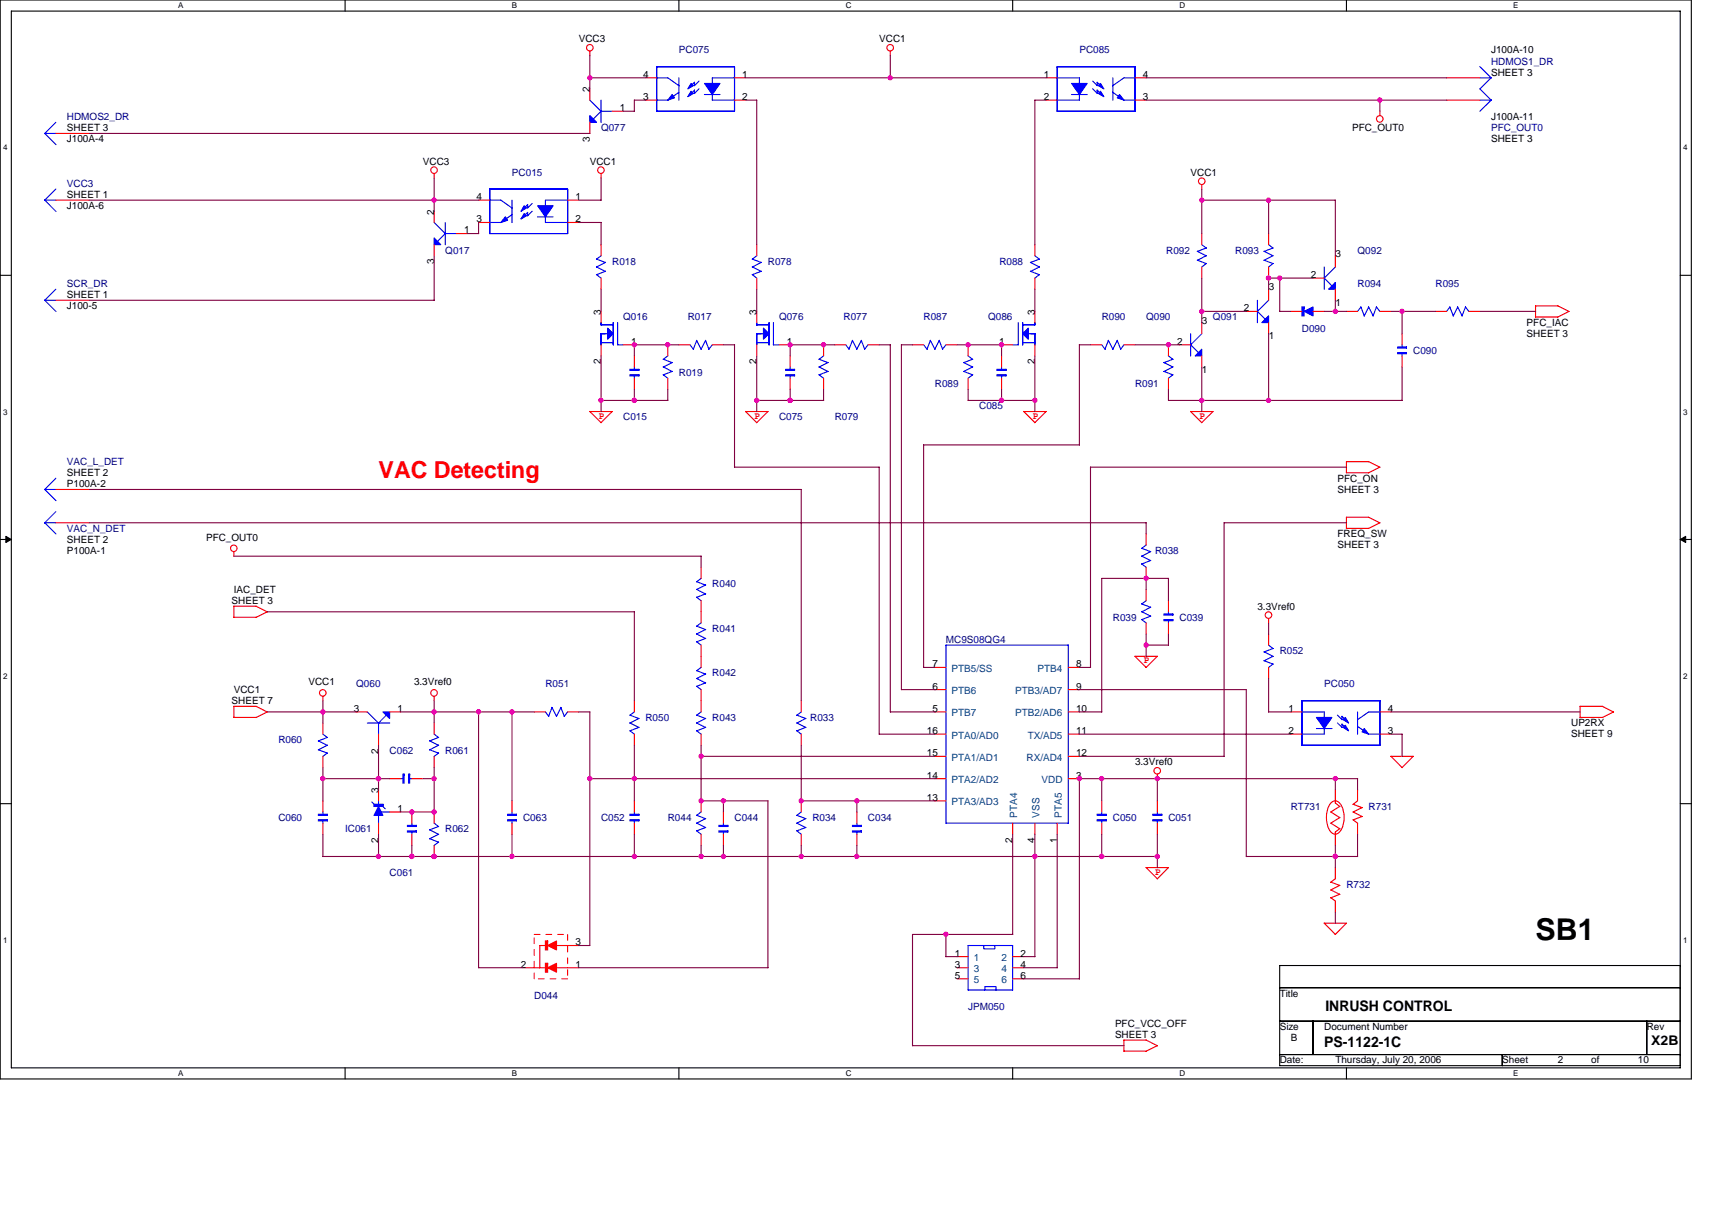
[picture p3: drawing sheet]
<svg xmlns="http://www.w3.org/2000/svg" width="297mm" height="210mm" viewBox="0 0 297 210" stroke-linecap="round" stroke-linejoin="round" font-family="sans-serif">
<path d="M0 0h293.5v187.2h-293.5zM2 1.9h289.5v183.4h-289.5z" fill="none" stroke="#000" stroke-width=".19"/>
<g fill="#fff">
<path d="M30.9 .2h.9v1.6h-.9z"/>
<path d="M30.9 185.5h.9v1.6h-.9z"/>
</g>
<path d="M59.9 0v1.9M59.9 185.3v1.9" fill="none" stroke="#000" stroke-width=".19"/>
<g fill="#fff">
<path d="M88.8 .2h.9v1.6h-.9z"/>
<path d="M88.8 185.5h.9v1.6h-.9z"/>
</g>
<path d="M117.8 0v1.9M117.8 185.3v1.9" fill="none" stroke="#000" stroke-width=".19"/>
<g fill="#fff">
<path d="M146.7 .2h1v1.6h-1z"/>
<path d="M146.7 185.5h1v1.6h-1z"/>
</g>
<path d="M175.7 0v1.9M175.7 185.3v1.9" fill="none" stroke="#000" stroke-width=".19"/>
<g fill="#fff">
<path d="M204.7 .2h1v1.6h-1z"/>
<path d="M204.7 185.5h1v1.6h-1z"/>
</g>
<path d="M233.6 0v1.9M233.6 185.3v1.9" fill="none" stroke="#000" stroke-width=".19"/>
<g fill="#fff">
<path d="M262.6 .2h.9v1.6h-.9z"/>
<path d="M262.6 185.5h.9v1.6h-.9z"/>
<path d="M.5 24.8h.8v1.6h-.8z"/>
<path d="M292 24.8h.8v1.6h-.8z"/>
<path d="M.5 70.7h.8v1.5h-.8z"/>
<path d="M292 70.7h.8v1.5h-.8z"/>
</g>
<path d="M0 47.8h2M291.5 47.8h2" fill="none" stroke="#000" stroke-width=".19"/>
<g fill="#fff">
<path d="M.5 116.5h.8v1.6h-.8z"/>
<path d="M292 116.5h.8v1.6h-.8z"/>
</g>
<path d="M0 93.6h2M291.5 93.6h2" fill="none" stroke="#000" stroke-width=".19"/>
<path d="M1 93.1l1 .5-1 .5zM291.5 93.6l1-.5v1z" fill="#000" stroke="#000" stroke-width=".17"/>
<g fill="#fff">
<path d="M.5 162.4h.8v1.5h-.8z"/>
<path d="M292 162.4h.8v1.5h-.8z"/>
</g>
<path d="M0 139.5h2M291.5 139.5h2M222 167.6h69.5v17.3h-69.5zM222 171.4h69.5M222 177.2h69.5M227.8 177.2v5.8M285.7 177.2v5.8M222 183h69.5M260.6 183v1.9" fill="none" stroke="#000" stroke-width=".19"/>
<g fill="none" stroke="#f00" stroke-width=".19">
<path d="M102.3 8.9v.8M102.3 15.4v2M106.2 19.3h1.9M112 13.5h1.9M112 17.4h1.9M127.4 13.5h2M127.4 17.4h2M154.5 8.9v.8M181.5 13.5h1.9M181.5 17.4h1.9M196.9 13.5h2M196.9 17.4h2"/>
<path d="M239.4 19.3v.8M251 13.5h5.8M251 17.4h5.8M9.7 34.7h5.8M9.7 23.2h5.8M75.3 30.1v.8M75.3 36.7v1.9M83 34.7h2M83 38.6h2M98.5 34.7h1.9M98.5 38.6h1.9M102.3 21.2v2"/>
<path d="M104.3 30.1v.8M208.5 32v.8M9.7 52.1h5.8M75.3 42.5v1.9M79.2 40.5h1.9M104.3 42.5v1.9M104.3 48.3v1.9M104.3 54v2M104.3 59.8v2M108.1 59.8h2M115.9 59.8v2M117.8 59.8h1.9"/>
<path d="M123.6 59.8h1.9M131.3 42.5v1.9M131.3 48.3v1.9M131.3 54v2M131.3 59.8v2M135.2 59.8h1.9M142.9 59.8v2M144.8 59.8h1.9M150.6 59.8h1.9M158.3 59.8h1.9M164.1 59.8h1.9M168 59.8v2"/>
<path d="M173.8 59.8h1.9M179.6 42.5v1.9M179.6 48.3v1.9M179.6 54v2M179.6 59.8v2M189.2 59.8h2M195 59.8h1.9M202.7 59.8v2M204.7 59.8h1.9M208.5 40.5v2M208.5 46.3v2M208.5 56v1.9"/>
<path d="M216.2 54h2M220.1 40.5v2M220.1 46.3v2M220.1 50.2v1.9M220.1 56v1.9M224 54h1.9M227.8 54h2M227.8 48.3h2M231.7 44.4v1.9M231.7 50.2v1.9M233.6 54h1.9M239.4 54h1.9"/>
<path d="M243.3 57.9v1.9M249.1 54h1.9M254.8 54h2M266.4 53.1v1.9h3.9M266.4 53.1h3.9M270.3 53.1l1.9 .9-1.9 1M102.3 71.4h3.9l-1.9 2zM110.1 61.8v1.9M110.1 65.6v2M115.9 65.6v2M131.3 73.3l-1.9-1.9h3.9l-2 2M137.1 61.8v1.9"/>
<path d="M137.1 65.6v2M142.9 65.6v2M168 65.6v2M173.8 61.8v1.9M173.8 65.6v2M181.5 71.4l-1.9 1.9-2-1.9h3.9M202.7 65.6v2M206.6 71.4l1.9 2 2-2h-3.9M208.5 61.8v1.9M243.3 61.8v1.9M9.7 90.7h5.8M9.7 84.9h5.8"/>
<path d="M40.6 95.7v.8M121.6 98.4v2M198.9 92.6v2M198.9 98.4v2M233.6 82h3.9M233.6 91.7h3.9M233.6 89.7v2M233.6 89.8h3.9l1.9 .9M239.4 81.1l-2 1M239.4 90.7l-2 1M239.4 81.1l-1.9-1h-3.9v1.9M44.4 105.2l2 1"/>
<path d="M44.4 105.2h-3.8v1.9h3.8l2-.9M121.6 104.2v3.9M121.6 112v3.8M121.6 119.7v3.8M162.2 119.7h1.9M162.2 115.8h1.9M185.4 119.7h1.9M185.4 115.8h1.9M196.9 113.9l2 1.9M196.9 113.9h3.9M198.9 102.3v1.9M198.9 108.1v1.9"/>
<path d="M200.8 113.9l-2 1.9M202.7 104.2v2M202.7 108.1v1.9M220.1 107.3v.8M220.1 110v2M220.1 115.8v2M40.6 122.6v1.9h3.8M40.6 122.6h3.8M44.4 122.6l2 1M46.4 123.5l-2 1M56 120.8v.8M56 125.5v1.9"/>
<path d="M56 131.3v1.9M56 139v1.9M61.8 123.5h1.9M65.7 127.4v1.9M65.7 137.1v1.9M67.6 123.5h1.9M67.6 135.1h1.9M71.5 135.1h1.9M75.3 120.8v.8M75.3 125.5v1.9M75.3 131.3v1.9M88.8 139v1.9"/>
<path d="M92.7 123.5h1.9M98.5 123.5h1.9M110.1 121.6v1.9M110.1 127.4v1.9M110.1 139v1.9M121.6 127.4v1.9M121.6 139v1.9M139 121.6v1.9M139 127.4v1.9M139 139v1.9M162.2 131.3h1.9M162.2 123.5h1.9"/>
<path d="M162.2 135.1h1.9M162.2 127.4h1.9M162.2 139h1.9M185.4 131.3h1.9M185.4 123.5h1.9M185.4 135.1h1.9M185.4 127.4h1.9M191.2 139v1.9M200.8 134.3v.8M200.8 139v1.9M224 123.5h1.9M224 127.4h1.9"/>
<path d="M230.9 139.4a1.06 1.06 0 0 1 1.1-.4 1.06 1.06 0 0 1 .8 .8 4.6 4.6 0 0 1-.4 4.6 1.05 1.05 0 0 1-1 .3 1.05 1.05 0 0 1-.8-.8 4.7 4.7 0 0 1 .3-4.5zM231.7 137.1v2.3l.8 .6M232.5 139.9l-1.6 1 1.6 1M234.8 139.6l1.5 .6M235.5 137.1v1.9l-.7 .6M239.4 123.5h1.9M239.4 127.4h1.9M241.3 131.2l1.9 2 2-1.9h-3.9M274.1 122.6h3.9l2 1M274.1 122.6v1.9h3.9M279.9 123.5l-1.9 1M56 142.9v1.9"/>
<path d="M65.7 142.9v1.9M67.6 140.9h1.9M71.5 140.9v2M71.5 144.8v1.9M75.3 140.9v2M75.3 146.7v1.9M88.8 142.9v1.9M110.1 142.9v1.9M121.6 144.8v1.9M125.5 140.9v2M125.5 144.8v1.9M139 144.8v1.9"/>
<path d="M148.7 140.9v2M148.7 144.8v1.9M175.7 142.9v1.9M179.6 142.9v1.9M183.4 142.9v1.9M191.2 142.9v1.9M198.8 150.5l2 2 2-1.9h-3.9M200.8 142.9v1.9M230.9 153.1l1.6 .6M230.9 154.4l1.6 .8-1.6 .6 .8 .6M231.7 150.6v1.9l-.8 .6M231.7 156.4v1.9"/>
<path d="M232.4 153.6l-1.5 .9M232.5 141.9l-1.6 1 1.6 .9M232.5 143.8l-.8 .6v2.3M234.8 140.9l1.5 .8M234.8 142.3l.8 .6M235.5 142.9v1.9M236.3 140.1l-1.5 .8M236.3 141.7l-1.5 .6M90.8 167.9h3.8M94.6 164.1h-1l.1 3.9M96.5 164.1h3.9M96.5 167.9h3.9"/>
<path d="M166 167.9h2M166 166h2M166 169.9h2M175.7 167.9h1.9M175.7 166h1.9M175.7 169.9h1.9M229.7 160.2l2 2M229.8 160.2h3.8l-1.9 2M195 182.4h3.9M200.8 181.5l-2 .9M200.8 181.5l-1.9-1h-3.9v1.9"/>
<circle cx="102.3" cy="8.3" r=".57"/>
<circle cx="154.5" cy="8.3" r=".57"/>
<circle cx="75.3" cy="29.5" r=".57"/>
<circle cx="104.3" cy="29.5" r=".57"/>
<circle cx="208.5" cy="31.5" r=".57"/>
<circle cx="239.4" cy="20.6" r=".57"/>
<circle cx="40.6" cy="95.2" r=".57"/>
<circle cx="220.1" cy="106.7" r=".57"/>
<circle cx="56" cy="120.2" r=".57"/>
<circle cx="75.3" cy="120.2" r=".57"/>
<circle cx="200.8" cy="133.8" r=".57"/>
</g>
<g fill="none" stroke="#00f" stroke-width=".19">
<path d="M102.3 17.4l2 1.9M104.3 17.4v3.9M106.2 19.3h-1.9l-1.4 1.4M113.9 13.5h2l1.9 1.4M113.9 19.3h13.5zM113.9 11.6v7.7zM113.9 11.6h13.5zM117.8 16l-1.9 1.4h-2M117.8 13.5v3.9M120.5 15.6l-.8 .8M121.3 15.4l-.8 .8v-.6M121.3 14.1l-.8 .8v-.6l-.8 .7"/>
<path d="M122.2 16.4h2.7M123.6 16.4v1h3.9M127.4 11.6v7.7zM127.5 13.5h-3.9v1M183.4 13.5h3.9v1M183.4 11.6v7.7zM183.4 19.3h13.5zM183.4 11.6h13.5zM185.9 16.4h2.8M187.3 16.4v1h-3.9M189.6 15.4l.8 .8v-.6M189.6 14.1l.8 .8v-.6"/>
<path d="M190.3 15.6l.9 .8M190.3 14.3l.9 .7M193.1 16l1.9 1.4h2M193.1 13.5v3.9M196.9 11.6v7.7zM197 13.5h-2l-1.9 1.4M256.7 11.6l2 1.9M256.7 15.4l2 2h-1.9M256.8 13.5h1.9M258.7 13.5l-1.9 1.9M258.7 17.4l-1.9 1.9M7.7 34.7h2"/>
<path d="M7.7 23.2h2M7.8 34.7l1.9 2M7.8 23.2l1.9 1.9M9.7 32.8l-2 2M9.7 21.2l-2 2M75.3 38.6l2 2M77.3 38.6v3.9M85 34.7h1.9l2 1.4M85 38.6h1.9M85 32.8v7.7zM85 32.8h13.5zM88.8 34.7v3.9"/>
<path d="M88.8 37.3l-1.9 1.3M91.5 36.9v.6M91.6 36.9l-.8 .7M91.6 35.5l-.8 .8M92.3 36.7l-.8 .7M92.3 35.3l-.8 .8v-.6M93.3 37.6h2.7M94.6 37.6v1M94.6 38.6h3.9M98.5 32.8v7.7zM98.5 34.7h-3.9v1M9.7 50.2l-2 1.9"/>
<path d="M9.7 52.1h-1.9l1.9 2M79.2 40.5h-1.9l-1.4 1.4M85 40.5h13.5zM103.5 45l1.6 .5-1.6 .8 1.5 .8M103.5 47.6l.8 .7M104.3 59.5h2.1M104.3 56.4h2.1M104.3 56v.4M104.3 44.4l-.8 .6M105.1 47.1l-1.6 .6M105.4 57.9h-1.1v2M106.4 56v3.9"/>
<path d="M107.1 59.8h1M107.2 56v3.8M119.7 59.8l.6 .8M120.9 59.1l.7 1.5M120.9 59.1l-.6 1.5M122.4 59.1l.6 1.5M122.4 59.1l-.8 1.5M123.6 59.8l-.6 .8M130.5 45l1.6 .5-1.6 .8 1.6 .8M130.5 47.6l.8 .7M131.3 57.9h1.2M131.3 59.5h2.1"/>
<path d="M131.3 56.4h2.2M131.3 56v.4M131.3 57.9v2M131.3 44.4l-.8 .6M132.1 47.1l-1.6 .6M133.4 56v3.9M134.2 59.8h1M134.2 56v3.8M146.7 59.8l.6 .8M147.9 59.1l.8 1.5M147.9 59.1l-.6 1.5M149.4 59.1l.6 1.5"/>
<path d="M149.5 59.1l-.8 1.5M150.6 59.8l-.6 .8M160.2 59.8l.7 .8M161.4 59.1l.8 1.5M161.4 59.1l-.6 1.5M163 59.1l.6 1.5M163 59.1l-.8 1.5M164.1 59.8l-.6 .8M175.7 59.8h1M176.7 56v3.8M177.4 56.4h2.2M177.4 56v3.9"/>
<path d="M177.4 59.5h2.2M178.4 57.9h1.2M178.8 45.5l1.6 .8-1.6 .8M178.8 47.1l1.5 .6M179.5 44.4l.8 .6M179.6 56v.4M179.6 57.9v2M180.4 47.6l-.8 .7M180.4 45l-1.6 .6M191.2 59.8l.5 .8M192.3 59.1l.8 1.5M192.3 59.1l-.6 1.5"/>
<path d="M193.8 59.1l.7 1.5M193.9 59.1l-.8 1.5M195 59.8l-.6 .8M206.6 59.8l1.4 1.4M206.6 57.9v3.9M207.7 43.6l1.6 .8M208.5 42.4l.8 .7M208.5 57.9l-1.9 2M209.3 44.4l-1.6 .8 1.6 .5M209.3 45.7l-.8 .6M209.3 43l-1.6 .6M218.2 54l1.3 1.4"/>
<path d="M218.2 52.1v3.9M219.3 43.6l1.6 .8-1.6 .8 1.6 .5M220.1 42.4l.8 .7M220.1 52.1l-2 2M220.9 45.7l-.8 .6M220.9 43l-1.6 .6M229.8 48.3l1.3 1.3M229.8 46.3v3.9M231.7 46.3l-2 2M236.1 53.3l.6 1.5 .8-1.5M236.1 53.3l-.6 .8M237.4 53.3l.8 1.5"/>
<path d="M238.8 53.3l.6 .7M238.8 53.3l-.6 1.5M243.3 59.8v.4M251.5 53.3l.6 1.5 .8-1.5M251.6 53.3l-.6 .8M252.9 53.3l.8 1.5 .6-1.5 .5 .7M110.1 63.7v.4M110.1 65.2v.4M115.1 65l.8 .6M115.1 62.3l1.5 .6M115.9 61.7l-.8 .7M116.6 62.9l-1.5 .8 1.5 .8-1.5 .5"/>
<path d="M137.1 63.7v.4M137.1 65.2v.4M142.1 65l.8 .6M142.1 62.3l1.6 .6M142.9 61.7l-.8 .7M143.7 62.9l-1.6 .8 1.6 .8-1.6 .5M167.2 62.9l1.6 .8-1.6 .8M167.2 64.5l1.6 .5M168 61.7l.8 .7M168.8 65l-.8 .6M168.8 62.3l-1.6 .6M173.8 63.7v.4"/>
<path d="M173.8 65.2v.4M201.9 64.5l1.6 .5M201.9 62.9l1.6 .8M202.7 61.7l.8 .7M203.5 63.7l-1.6 .8M203.5 65l-.8 .6M203.5 62.3l-1.6 .6M243.3 61.4v.4M9.7 88.8l-2 1.9M9.7 90.7h-1.9l1.9 2M9.7 83l-2 2M9.7 84.9h-1.9l1.9 2"/>
<path d="M198.1 96.5l1.5 .8M198.1 97.9l.8 .5M198.1 95.1l1.6 .6-1.6 .8M198.9 94.6l-.8 .6M199.7 97.3l-1.6 .6M120.9 117.7l1.5 .8M120.9 119.1l.7 .6M120.9 116.4l1.5 .6M120.9 110l1.5 .8M120.9 111.4l.7 .6M120.9 108.6l1.5 .7M120.9 102.3l1.5 .8"/>
<path d="M120.9 103.6l.7 .6M120.9 100.9l1.5 .6M121.7 115.8l-.8 .6M121.7 108.1l-.8 .6M121.7 100.4l-.8 .6M122.4 118.5l-1.5 .6M122.4 117l-1.5 .8M122.4 110.8l-1.5 .6M122.4 109.2l-1.5 .8M122.4 103.1l-1.5 .6M122.4 101.5l-1.5 .8M164.1 112h21.3v30.9h-21.3z"/>
<path d="M198.1 106.2l1.5 .7-1.5 .6M198.1 107.5l.8 .6M198.1 104.8l1.5 .6M198.9 104.2l-.8 .6M199.7 105.4l-1.6 .8M202.7 106.2v.4M202.7 107.7v.4M219.3 114.7l1.6 .5-.8 .6M220.1 112l.8 .5-1.6 .6 1.6 .8-1.6 .8M55.2 128.6l1.6 .7M55.2 130.1l1.6 .6M56 127.4l.8 .6"/>
<path d="M56.8 128l-1.6 .6M56.8 129.3l-1.6 .8M56.8 130.7l-.8 .6M63.7 123.5l2 2M63.7 125.5h3.9M64.5 139.2l.6 .6M65.7 139v.6M66.2 139.8l.6 .6M67 124.1l-1.3 1.4v1.9M69.5 135.1h.4M71.1 135.1h.4M74.5 128.6l1.6 .7"/>
<path d="M74.5 130.1l1.6 .6M75.3 127.4l.8 .6M76.1 128l-1.6 .6M76.1 129.3l-1.6 .8M76.1 130.7l-.8 .6M94.6 123.5l.6 .8M97.3 122.7l.6 1.6 .6-.8M97.3 122.8l-.8 1.5-.7-1.6-.6 1.6M109.3 125.5l1.5 .7M109.3 126.8l.8 .6M109.3 124.1l1.5 .6M110.1 123.5l-.8 .6"/>
<path d="M110.9 126.2l-1.6 .6M110.9 124.7l-1.6 .8M120.9 125.5l1.5 .7M120.9 126.8l.7 .6M120.9 124.1l1.5 .6M121.7 123.5l-.8 .6M122.4 126.2l-1.5 .6M122.4 124.7l-1.5 .8M138.2 125.5l1.6 .7M138.2 126.8l.8 .6M138.2 124.1l1.6 .6M139 123.5l-.7 .6"/>
<path d="M139.8 126.2l-1.5 .6M139.8 124.7l-1.5 .8M225.9 123.5h3.9v1M225.9 127.4h3.9M225.9 121.6v7.7zM225.9 129.3h13.5zM225.9 121.6h13.5zM228.4 126.4h2.7M229.8 126.4v1M232 125.5l.9 .7M232 124.1l.9 .8M232.8 124.3l.8 .8"/>
<path d="M232.9 124.3v.6M232.9 126.3v-.6l.7 .7M235.5 126l2 1.4M235.5 123.5v3.9M237.5 127.4h1.9M239.4 121.6v7.7zM239.4 123.5h-1.9l-2 1.4M56 140.9v.4M56 142.4v.5M65.7 141.5v1.4M66.1 140.9h1.5M71.5 142.9v.4"/>
<path d="M71.5 144.4v.4M74.5 144l1.6 .8M74.5 145.5l1.6 .7M75.3 142.9l.8 .5M76.1 143.4l-1.6 .6M76.1 144.8l-1.6 .8M76.1 146.1l-.8 .6M88.8 140.9v.4M88.8 142.4v.5M110.1 140.9v.4M110.1 142.4v.5M120.9 142.8l1.5 .8"/>
<path d="M120.9 144.2l.7 .6M120.9 141.5l1.5 .6M121.7 140.9l-.8 .6M122.4 143.6l-1.5 .6M122.4 142l-1.5 .9M125.5 142.9v.4M125.5 144.4v.4M139 140.9l-.7 .6 1.5 .6M139.8 142l-1.6 .8 1.6 .8M139.8 143.6l-1.6 .6 .8 .6M148.7 142.9v.4M148.7 144.4v.4"/>
<path d="M191.2 140.9v.4M191.2 142.4v.5M200.8 140.9v.4M200.8 142.4v.5M168 164.1h7.7v7.7h-7.7zM170.7 164.1v.6h1.9v-.6M170.9 171.8v-.6h1.9v.6"/>
</g>
<g fill="#00f" stroke="#00f" stroke-width=".19">
<path d="M66.4 123.5h1.2v1.2z" fill-rule="evenodd"/>
<path d="M88.1 142.3v.2h1.5v-.2z" fill-rule="evenodd"/>
<path d="M88.1 141.3v.2h1.5v-.2z" fill-rule="evenodd"/>
<path d="M173 65v.2h1.5v-.2z" fill-rule="evenodd"/>
<path d="M173 64.1v.2h1.5v-.2z" fill-rule="evenodd"/>
<path d="M136.3 65v.2h1.6v-.2z" fill-rule="evenodd"/>
<path d="M136.3 64.1v.2h1.6v-.2z" fill-rule="evenodd"/>
<path d="M87.7 37.6l.4 .6-1.2 .4z" fill-rule="evenodd"/>
<path d="M93.3 35.7h2.7l-1.4 1.9z" fill-rule="evenodd"/>
<path d="M90.9 37.1l.5 .3-1 .6z" fill-rule="evenodd"/>
<path d="M90.9 35.7l.5 .4-1 .6z" fill-rule="evenodd"/>
<path d="M70.9 134.3v1.6h.2v-1.6z" fill-rule="evenodd"/>
<path d="M69.9 134.3v1.6h.2v-1.6z" fill-rule="evenodd"/>
<path d="M200 142.3v.2h1.6v-.2z" fill-rule="evenodd"/>
<path d="M200 141.3v.2h1.6v-.2z" fill-rule="evenodd"/>
<path d="M226.3 54l1.5-.7v1.5z" fill-rule="evenodd"/>
<path d="M225.9 53.3v1.5h.4v-1.5z" fill-rule="evenodd"/>
<path d="M178.4 56.9v2l-1-1z" fill-rule="evenodd"/>
<path d="M65.7 140l.7 1.5h-1.5z" fill-rule="evenodd"/>
<path d="M64.9 139.6v.4h1.5v-.4z" fill-rule="evenodd"/>
<path d="M109.3 142.3v.2h1.5v-.2z" fill-rule="evenodd"/>
<path d="M109.3 141.3v.2h1.5v-.2z" fill-rule="evenodd"/>
<path d="M194.2 16.4l.8 1-1.2-.4z" fill-rule="evenodd"/>
<path d="M185.9 14.5h2.7l-1.3 1.9z" fill-rule="evenodd"/>
<path d="M190.9 15.8l.6 1-.9-.6z" fill-rule="evenodd"/>
<path d="M190.9 14.5l.6 .9-.9-.5z" fill-rule="evenodd"/>
<path d="M201.9 107.5v.2h1.6v-.2z" fill-rule="evenodd"/>
<path d="M201.9 106.6v.1h1.6v-.1z" fill-rule="evenodd"/>
<path d="M190.4 142.3v.2h1.5v-.2z" fill-rule="evenodd"/>
<path d="M190.4 141.3v.2h1.5v-.2z" fill-rule="evenodd"/>
<path d="M219.5 55.4l.6-.6v1.2h-1.2z" fill-rule="evenodd"/>
<path d="M208.5 60.6v1.2h-1.1z" fill-rule="evenodd"/>
<path d="M70.7 144.2v.2h1.5v-.2z" fill-rule="evenodd"/>
<path d="M70.7 143.2v.2h1.5v-.2z" fill-rule="evenodd"/>
<path d="M231.1 49.6l.6-.6v1.2h-1.2z" fill-rule="evenodd"/>
<path d="M242.5 61.2v.2h1.5v-.2z" fill-rule="evenodd"/>
<path d="M242.5 60.2v.2h1.5v-.2z" fill-rule="evenodd"/>
<path d="M124.7 144.2v.2h1.6v-.2z" fill-rule="evenodd"/>
<path d="M124.7 143.2v.2h1.6v-.2z" fill-rule="evenodd"/>
<path d="M105.4 56.9l1 1-1 1z" fill-rule="evenodd"/>
<path d="M55.2 142.3v.2h1.6v-.2z" fill-rule="evenodd"/>
<path d="M55.2 141.3v.2h1.6v-.2z" fill-rule="evenodd"/>
<path d="M102.3 20.1l1.2 1.1h-1.2z" fill-rule="evenodd"/>
<path d="M75.3 41.3l1.2 1.2h-1.2z" fill-rule="evenodd"/>
<path d="M116.6 16.4l.4 .6-1.1 .4z" fill-rule="evenodd"/>
<path d="M122.2 14.5h2.7l-1.3 1.9z" fill-rule="evenodd"/>
<path d="M119.9 15.8l.4 .4-1 .6z" fill-rule="evenodd"/>
<path d="M119.9 14.5l.4 .4-1 .5z" fill-rule="evenodd"/>
<path d="M236.7 126.4l.8 1-1.2-.4z" fill-rule="evenodd"/>
<path d="M228.4 124.5h2.7l-1.3 1.9z" fill-rule="evenodd"/>
<path d="M233 126.2l.4-.3 .6 .9z" fill-rule="evenodd"/>
<path d="M233 124.9l.4-.4 .6 1z" fill-rule="evenodd"/>
<path d="M109.3 65v.2h1.5v-.2z" fill-rule="evenodd"/>
<path d="M109.3 64.1v.2h1.5v-.2z" fill-rule="evenodd"/>
<path d="M132.5 56.9l.9 1-.9 1z" fill-rule="evenodd"/>
<path d="M147.9 144.2v.2h1.6v-.2z" fill-rule="evenodd"/>
<path d="M147.9 143.2v.2h1.6v-.2z" fill-rule="evenodd"/>
</g>
<g fill="#f00" stroke="#f00" stroke-width=".19">
<path d="M95 167.9l1.6-.7v1.5z" fill-rule="evenodd"/>
<path d="M94.6 167.2v1.5h.4v-1.5z" fill-rule="evenodd"/>
<path d="M95 164.1l1.6-.8v1.5z" fill-rule="evenodd"/>
<path d="M94.6 163.3v1.5h.4v-1.5z" fill-rule="evenodd"/>
</g>
<path d="M92.7 162.2h5.8M92.7 169.9v-7.7M98.5 162.2v7.7M98.5 169.9h-5.8" fill="none" stroke="#f00" stroke-width=".17" stroke-dasharray="1 1 1 1 1 1 1 1"/>
<g fill="none" stroke="#800040" stroke-width=".19">
<path d="M102.3 13.5h9.7M102.3 9.7v5.8M108.1 19.3h2M110.1 17.4v1.9M110.1 17.4h1.9M129.4 17.4h1.9v25.1M129.4 13.5h52.1M154.5 9.7v3.8M181.5 17.4h-1.9v25.1M198.9 17.4h52.1M198.9 13.5h52.1M239.4 17.4v1.9"/>
<path d="M15.5 34.7h67.6M15.5 23.2h86.9M75.3 30.9v5.8M83 38.6v2M100.4 34.7h3.9M100.4 38.6h3.9M104.3 30.9v3.9M104.3 38.6v3.9M208.5 34.7h23.2M208.5 32.8v7.8M220.1 34.7v5.9M231.7 34.7v9.7"/>
<path d="M15.5 52.1h59.9M75.3 44.4v7.7M81.1 40.5h2M104.3 50.2v3.9M110.1 59.8h7.7M110.1 59.8v2M125.5 59.8h2M127.4 59.8v21.3h25.1v46.3M131.3 50.2v3.9M144.8 59.8h-7.7v2M152.5 59.8h2M154.5 59.8v63.8"/>
<path d="M156.4 59.8h1.9M156.4 59.8v59.9h5.8M166 59.8h7.8M173.8 59.8v2M179.6 50.2v3.9M187.3 59.8h1.9M187.3 59.8v17.4M196.9 59.8h7.8M208.5 48.3v7.7M208.5 54h7.8M220.1 57.9v11.6M222 54h2"/>
<path d="M222 48.2v5.8M227.8 48.3h-7.7v1.9M229.8 54h3.8M231.7 52.1v2M241.3 54h7.8M243.3 54v3.9M256.8 54h9.6M104.3 61.8v9.6M104.3 69.5h11.6M110.1 67.6v1.9M115.9 67.6v1.9M131.3 61.8v9.6"/>
<path d="M131.3 69.5h11.6M137.1 67.6v1.9M142.9 67.6v1.9M168 69.5h11.6M168 67.6v1.9M173.8 67.6v1.9M179.6 61.8v9.6M187.3 77.2h-27.1v38.6h2M202.7 69.5h40.6M202.7 67.6v1.9M208.5 63.7v7.7M243.3 63.7v5.8"/>
<path d="M15.5 84.9h123.5v36.7M15.5 90.7h183.4v2M40.6 96.5h81.1M121.6 96.5v1.9M189.2 81.1h44.4M189.2 81v34.8h-1.9M233.6 90.7h-21.2v40.6M46.4 106.2h63.7M110.1 106.2v15.4M187.3 119.7h29M198.9 100.4v1.9M198.9 110v3.9"/>
<path d="M202.7 104.3l.1-3.9h-11.6v23.2M202.7 110l.1 2h-3.9M216.2 119.7v28.9h19.4M220.1 108.1v1.9M220.1 117.8v5.8M46.4 123.5h15.4M56 121.6v3.9M56 133.2v5.8M56 135.1h11.6M65.7 129.3v7.8M69.5 123.5h23.2M73.4 135.1h2"/>
<path d="M75.3 121.6v3.9M75.3 133.2v7.7M83 123.5v44.4h7.8M88.8 123.5v15.5M100.4 123.5h2M102.3 135.1h59.9M102.3 123.5v40.6h-1.9M110.1 129.3v9.7M121.6 129.3v9.7M121.6 131.3h40.6M121.6 139h11.7l-.1 29-32.8-.1M125.5 139v1.9"/>
<path d="M139 129.3v9.7M139 139h23.2M148.7 139v1.9M152.5 127.4h9.7M154.5 123.5h7.7M187.3 127.4h36.7M187.3 123.5h3.9M187.3 131.3h25.1M191.2 135.1v3.9M200.8 135.1v3.9M220.1 123.5h3.9M231.7 135.1v2"/>
<path d="M235.5 135.1v2M235.6 135.1h-48.3v34.8M241.3 123.5h32.9M241.3 127.4h2M243.3 127.4v3.9M56 144.8v3.8h144.8M65.7 144.8v3.9M69.5 140.9h5.9M71.5 146.7v2M88.8 144.8v3.9M110.1 144.8v3.9M121.6 146.7v2"/>
<path d="M125.5 146.7v2M139 146.7v2M148.7 146.7v2M175.7 144.8v17.4M179.6 144.8v21.2M183.4 144.8v23.1h-5.8M191.2 144.8v3.9M200.8 144.8v5.8M231.7 146.7v3.9M231.7 158.3v1.9M235.5 144.8v3.9M164.1 166h2"/>
<path d="M164.1 162.2v3.8M175.7 162.2h-17.4v19.3M177.6 166h2M177.6 169.9h9.7M158.3 181.5h36.7"/>
</g>
<g fill="#f0f" stroke="#f0f" stroke-width=".19">
<circle cx="75.3" cy="34.7" r=".38"/>
<circle cx="110" cy="59.8" r=".38"/>
<circle cx="115.8" cy="59.8" r=".38"/>
<circle cx="139" cy="139" r=".38"/>
<circle cx="139" cy="148.6" r=".38"/>
<circle cx="148.7" cy="148.6" r=".38"/>
<circle cx="121.6" cy="131.3" r=".38"/>
<circle cx="121.6" cy="139" r=".38"/>
<circle cx="75.3" cy="135.1" r=".38"/>
<circle cx="75.3" cy="140.9" r=".38"/>
<circle cx="65.7" cy="135.1" r=".38"/>
<circle cx="71.4" cy="140.9" r=".38"/>
<circle cx="191.1" cy="148.6" r=".38"/>
<circle cx="110" cy="135.1" r=".38"/>
<circle cx="148.7" cy="139" r=".38"/>
<circle cx="125.5" cy="139" r=".38"/>
<circle cx="88.8" cy="148.6" r=".38"/>
<circle cx="65.7" cy="148.6" r=".38"/>
<circle cx="56" cy="123.5" r=".38"/>
<circle cx="179.6" cy="148.6" r=".38"/>
<circle cx="71.4" cy="148.6" r=".38"/>
<circle cx="75.3" cy="148.6" r=".38"/>
<circle cx="131.3" cy="69.5" r=".38"/>
<circle cx="137.1" cy="69.5" r=".38"/>
<circle cx="110" cy="69.5" r=".38"/>
<circle cx="137.1" cy="59.8" r=".38"/>
<circle cx="142.9" cy="59.8" r=".38"/>
<circle cx="168" cy="59.8" r=".38"/>
<circle cx="173.8" cy="59.8" r=".38"/>
<circle cx="173.8" cy="69.5" r=".38"/>
<circle cx="179.6" cy="69.5" r=".38"/>
<circle cx="239.4" cy="17.4" r=".38"/>
<circle cx="154.5" cy="13.5" r=".38"/>
<circle cx="56" cy="135.1" r=".38"/>
<circle cx="191.1" cy="135.1" r=".38"/>
<circle cx="75.3" cy="123.5" r=".38"/>
<circle cx="231.7" cy="135.1" r=".38"/>
<circle cx="231.7" cy="148.6" r=".38"/>
<circle cx="187.3" cy="135.1" r=".38"/>
<circle cx="110" cy="148.6" r=".38"/>
<circle cx="88.8" cy="123.5" r=".38"/>
<circle cx="200.8" cy="148.6" r=".38"/>
<circle cx="121.6" cy="148.6" r=".38"/>
<circle cx="125.5" cy="148.6" r=".38"/>
<circle cx="104.3" cy="69.5" r=".38"/>
<circle cx="83" cy="123.5" r=".38"/>
<circle cx="198.9" cy="100.4" r=".38"/>
<circle cx="198.9" cy="111.9" r=".38"/>
<circle cx="164.1" cy="162.1" r=".38"/>
<circle cx="208.5" cy="69.5" r=".38"/>
<circle cx="202.7" cy="59.8" r=".38"/>
<circle cx="208.5" cy="54" r=".38"/>
<circle cx="208.5" cy="34.7" r=".38"/>
<circle cx="220.1" cy="48.2" r=".38"/>
<circle cx="222" cy="48.2" r=".38"/>
<circle cx="220.1" cy="34.7" r=".38"/>
<circle cx="231.7" cy="54" r=".38"/>
<circle cx="220.1" cy="69.5" r=".38"/>
<circle cx="243.2" cy="54" r=".38"/>
<circle cx="102.3" cy="13.5" r=".38"/>
<circle cx="102.3" cy="135.1" r=".38"/>
<circle cx="200.8" cy="135.1" r=".38"/>
</g>
<text font-size="5.2" x="266.4" y="163.1">SB1</text>
<text font-size="4.1" fill="#f00" x="65.7" y="82.9">VAC Detecting</text>
<g font-size="2.5">
<text x="230" y="175.5">INRUSH CONTROL</text>
<text x="229.8" y="181.7">PS-1122-1C</text>
</g>
<text font-size="2.3" x="286.5" y="181.3">X2B</text>
<g font-size="1.7">
<text x="100.4" y="7.3">VCC3</text>
<text x="152.5" y="7.3">VCC1</text>
<text x="258.7" y="9.3">J100A-10</text>
<text x="102.3" y="16" transform="rotate(-90 102.3 16)">2</text>
<text x="111.6" y="13.5">4</text>
<text x="111.6" y="17.4">3</text>
<text x="128.8" y="13.5">1</text>
<text x="128.8" y="17.4">2</text>
<text x="181.1" y="13.5">1</text>
<text x="181.1" y="17.4">2</text>
<text x="198.3" y="13.5">4</text>
<text x="198.3" y="17.4">3</text>
<text x="258.7" y="13.1">SHEET 3</text>
<text x="11.6" y="22.8">SHEET 3</text>
<text x="107.6" y="19.3">1</text>
<text x="234.6" y="22.8">PFC_OUT0</text>
<text x="258.7" y="20.8">J100A-11</text>
<text x="11.6" y="24.7">J100A-4</text>
<text x="73.4" y="28.6">VCC3</text>
<text x="102.3" y="24.6" transform="rotate(-90 102.3 24.6)">3</text>
<text x="102.3" y="28.6">VCC1</text>
<text x="258.7" y="24.7">SHEET 3</text>
<text x="11.6" y="34.4">SHEET 1</text>
<text x="82.7" y="34.7">4</text>
<text x="99.8" y="34.7">1</text>
<text x="206.6" y="30.5">VCC1</text>
<text x="11.6" y="36.3">J100A-6</text>
<text x="75.3" y="37.3" transform="rotate(-90 75.3 37.3)">2</text>
<text x="80.5" y="40.5">1</text>
<text x="82.7" y="38.6">3</text>
<text x="99.8" y="38.6">2</text>
<text x="75.3" y="45.8" transform="rotate(-90 75.3 45.8)">3</text>
<text x="231.7" y="44.6">3</text>
<text x="11.6" y="53.7">J100-5</text>
<text x="11.6" y="51.7">SHEET 1</text>
<text x="220.1" y="50.4">3</text>
<text x="227.4" y="48.2">2</text>
<text x="231.7" y="53.1">1</text>
<text x="104.3" y="54.6" transform="rotate(-90 104.3 54.6)">3</text>
<text x="109.5" y="59.8">1</text>
<text x="131.3" y="54.6" transform="rotate(-90 131.3 54.6)">3</text>
<text x="136.5" y="59.8">1</text>
<text x="173.4" y="59.8">1</text>
<text x="179.5" y="54.6" transform="rotate(-90 179.5 54.6)">3</text>
<text x="204.3" y="59.8">2</text>
<text x="208.5" y="56.2">3</text>
<text x="215.8" y="54">2</text>
<text x="220.1" y="58.9">1</text>
<text x="264.9" y="56.6">PFC_IAC</text>
<text x="264.9" y="58.5">SHEET 3</text>
<text x="104.3" y="63.2" transform="rotate(-90 104.3 63.2)">2</text>
<text x="131.3" y="63.2" transform="rotate(-90 131.3 63.2)">2</text>
<text x="179.5" y="63.2" transform="rotate(-90 179.5 63.2)">2</text>
<text x="208.5" y="64.7">1</text>
<text x="11.6" y="82.6">SHEET 2</text>
<text x="232.1" y="83.6">PFC_ON</text>
<text x="11.6" y="84.5">P100A-2</text>
<text x="232.1" y="85.5">SHEET 3</text>
<text x="11.6" y="94.2">SHEET 2</text>
<text x="35.7" y="93.8">PFC_OUT0</text>
<text x="232.1" y="93.2">FREQ_SW</text>
<text x="232.1" y="95.2">SHEET 3</text>
<text x="11.6" y="96.1">P100A-1</text>
<text x="40.2" y="104.8">SHEET 3</text>
<text x="40.6" y="102.9">IAC_DET</text>
<text x="218.2" y="105.8">3.3Vref0</text>
<text x="53.5" y="118.9">VCC1</text>
<text x="71.8" y="118.9">3.3Vref0</text>
<text x="161.8" y="119.7">6</text>
<text x="161.8" y="115.8">7</text>
<text x="186.7" y="119.7">9</text>
<text x="186.7" y="115.8">8</text>
<text x="40.2" y="122.2">SHEET 7</text>
<text x="40.6" y="120.3">VCC1</text>
<text x="61.4" y="123.5">3</text>
<text x="69" y="123.5">1</text>
<text x="161.8" y="123.5">5</text>
<text x="186.7" y="123.5">10</text>
<text x="223.6" y="123.5">1</text>
<text x="240.8" y="123.5">4</text>
<text x="65.7" y="130.8" transform="rotate(-90 65.7 130.8)">2</text>
<text x="160.8" y="131.2">15</text>
<text x="160.8" y="127.4">16</text>
<text x="186.7" y="127.4">11</text>
<text x="186.7" y="131.2">12</text>
<text x="223.6" y="127.4">2</text>
<text x="240.8" y="127.4">3</text>
<text x="272.6" y="126">UP2RX</text>
<text x="272.6" y="128">SHEET 9</text>
<text x="65.7" y="137.6" transform="rotate(-90 65.7 137.6)">3</text>
<text x="160.8" y="135.1">14</text>
<text x="186.7" y="135.1">3</text>
<text x="196.9" y="132.8">3.3Vref0</text>
<text x="69" y="140.9">1</text>
<text x="160.8" y="139">13</text>
<text x="65.7" y="146.2" transform="rotate(-90 65.7 146.2)">2</text>
<text x="175.7" y="146.2" transform="rotate(-90 175.7 146.2)">2</text>
<text x="179.5" y="146.2" transform="rotate(-90 179.5 146.2)">4</text>
<text x="183.4" y="146.2" transform="rotate(-90 183.4 146.2)">1</text>
<text x="90.4" y="167.9">2</text>
<text x="99.8" y="167.9">1</text>
<text x="99.8" y="164.1">3</text>
<text x="165.6" y="166">1</text>
<text x="165.6" y="167.9">3</text>
<text x="177.1" y="166">2</text>
<text x="177.1" y="167.9">4</text>
<text x="165.6" y="169.8">5</text>
<text x="177.1" y="169.8">6</text>
<text x="222" y="173">Title</text>
<text x="193.5" y="178.2">PFC_VCC_OFF</text>
<text x="222" y="178.8">Size</text>
<text x="229.8" y="178.8">Document Number</text>
<text x="285.7" y="178.8">Rev</text>
<text x="193.5" y="180.1">SHEET 3</text>
<text x="222" y="184.6">Date:</text>
<text x="224" y="180.7">B</text>
<text x="231.7" y="184.6">Thursday, July 20, 2006</text>
<text x="260.6" y="184.6">Sheet</text>
<text x="270.3" y="184.6">2</text>
<text x="276.1" y="184.6">of</text>
<text x="284.2" y="184.6">10</text>
</g>
<g font-size="1.7" fill="#000080">
<text x="117.8" y="9.3">PC075</text>
<text x="187.3" y="9.3">PC085</text>
<text x="258.7" y="11.2">HDMOS1_DR</text>
<text x="11.6" y="20.8">HDMOS2_DR</text>
<text x="104.3" y="22.8">Q077</text>
<text x="258.7" y="22.8">PFC_OUT0</text>
<text x="11.6" y="32.4">VCC3</text>
<text x="88.8" y="30.5">PC015</text>
<text x="77.3" y="44">Q017</text>
<text x="106.2" y="45.9">R018</text>
<text x="133.2" y="45.9">R078</text>
<text x="173.4" y="45.9">R088</text>
<text x="202.3" y="44">R092</text>
<text x="214.3" y="44">R093</text>
<text x="235.5" y="44">Q092</text>
<text x="11.6" y="49.8">SCR_DR</text>
<text x="235.5" y="49.8">R094</text>
<text x="249.1" y="49.8">R095</text>
<text x="108.1" y="55.6">Q016</text>
<text x="119.3" y="55.6">R017</text>
<text x="135.2" y="55.6">Q076</text>
<text x="146.4" y="55.6">R077</text>
<text x="160.2" y="55.6">R087</text>
<text x="171.4" y="55.6">Q086</text>
<text x="191.2" y="55.6">R090</text>
<text x="198.9" y="55.6">Q090</text>
<text x="210.5" y="55.6">Q091</text>
<text x="225.9" y="57.5">D090</text>
<text x="117.8" y="65.2">R019</text>
<text x="245.2" y="61.4">C090</text>
<text x="162.2" y="67.2">R089</text>
<text x="169.9" y="71">C085</text>
<text x="196.9" y="67.2">R091</text>
<text x="108.1" y="73">C015</text>
<text x="135.2" y="73">C075</text>
<text x="144.8" y="73">R079</text>
<text x="11.6" y="80.7">VAC_L_DET</text>
<text x="11.6" y="92.3">VAC_N_DET</text>
<text x="123.6" y="101.9">R040</text>
<text x="200.4" y="96.1">R038</text>
<text x="193.1" y="107.7">R039</text>
<text x="204.7" y="107.7">C039</text>
<text x="123.6" y="109.6">R041</text>
<text x="164.1" y="111.6">MC9S08QG4</text>
<text x="222" y="113.5">R052</text>
<text x="61.8" y="119.3">Q060</text>
<text x="94.6" y="119.3">R051</text>
<text x="123.6" y="117.4">R042</text>
<text x="229.8" y="119.3">PC050</text>
<text x="112" y="125.1">R050</text>
<text x="123.6" y="125.1">R043</text>
<text x="140.6" y="125.1">R033</text>
<text x="48.3" y="128.9">R060</text>
<text x="67.6" y="130.9">C062</text>
<text x="77.3" y="130.9">R061</text>
<text x="48.3" y="142.5">C060</text>
<text x="90.8" y="142.5">C063</text>
<text x="104.3" y="142.5">C052</text>
<text x="115.9" y="142.5">R044</text>
<text x="127.4" y="142.5">C044</text>
<text x="140.9" y="142.5">R034</text>
<text x="150.6" y="142.5">C034</text>
<text x="193.1" y="142.5">C050</text>
<text x="202.7" y="142.5">C051</text>
<text x="224" y="140.5">RT731</text>
<text x="237.5" y="140.5">R731</text>
<text x="59.9" y="144.4">IC061</text>
<text x="77.3" y="144.4">R062</text>
<text x="67.6" y="152.1">C061</text>
<text x="233.6" y="154.1">R732</text>
<text x="92.7" y="173.4">D044</text>
<text x="168" y="175.3">JPM050</text>
</g>
<g font-size="1.7" fill="#f00">
<text x="103.9" y="72.6">P</text>
<text x="130.9" y="72.6">P</text>
<text x="179.2" y="72.6">P</text>
<text x="208.1" y="72.6">P</text>
<text x="198.5" y="115.1">P</text>
<text x="200.4" y="151.8">P</text>
</g>
<g font-size="1.7" fill="#004080">
<text x="165.1" y="116.6">PTB5/SS</text>
<text x="180" y="116.6">PTB4</text>
<text x="165.1" y="124.3">PTB7</text>
<text x="165.1" y="120.5">PTB6</text>
<text x="176.1" y="124.3">PTB2/AD6</text>
<text x="176.1" y="120.5">PTB3/AD7</text>
<text x="165.1" y="128.2">PTA0/AD0</text>
<text x="178.3" y="128.2">TX/AD5</text>
<text x="165.1" y="135.9">PTA2/AD2</text>
<text x="165.1" y="132">PTA1/AD1</text>
<text x="178.1" y="132">RX/AD4</text>
<text x="180.7" y="135.9">VDD</text>
<text x="165.1" y="139.8">PTA3/AD3</text>
<text x="176.5" y="141.9" transform="rotate(-90 176.5 141.9)">PTA4</text>
<text x="180.4" y="141.9" transform="rotate(-90 180.4 141.9)">VSS</text>
<text x="184.2" y="141.9" transform="rotate(-90 184.2 141.9)">PTA5</text>
<text x="168.9" y="166.8">1</text>
<text x="173.8" y="166.8">2</text>
<text x="168.9" y="168.7">3</text>
<text x="168.9" y="170.6">5</text>
<text x="173.8" y="168.7">4</text>
<text x="173.8" y="170.6">6</text>
</g>
<g font-size="1.4">
<text x="30.9" y="1.5">A</text>
<text x="88.8" y="1.5">B</text>
<text x="146.7" y="1.5">C</text>
<text x="204.7" y="1.5">D</text>
<text x="262.6" y="1.5">E</text>
<text x=".5" y="26.1">4</text>
<text x="292" y="26.1">4</text>
<text x=".5" y="71.9">3</text>
<text x="292" y="71.9">3</text>
<text x=".5" y="117.8">2</text>
<text x="292" y="117.8">2</text>
<text x=".5" y="163.6">1</text>
<text x="292" y="163.6">1</text>
<text x="30.9" y="186.8">A</text>
<text x="88.8" y="186.8">B</text>
<text x="146.7" y="186.8">C</text>
<text x="204.7" y="186.8">D</text>
<text x="262.6" y="186.8">E</text>
</g>
</svg>
